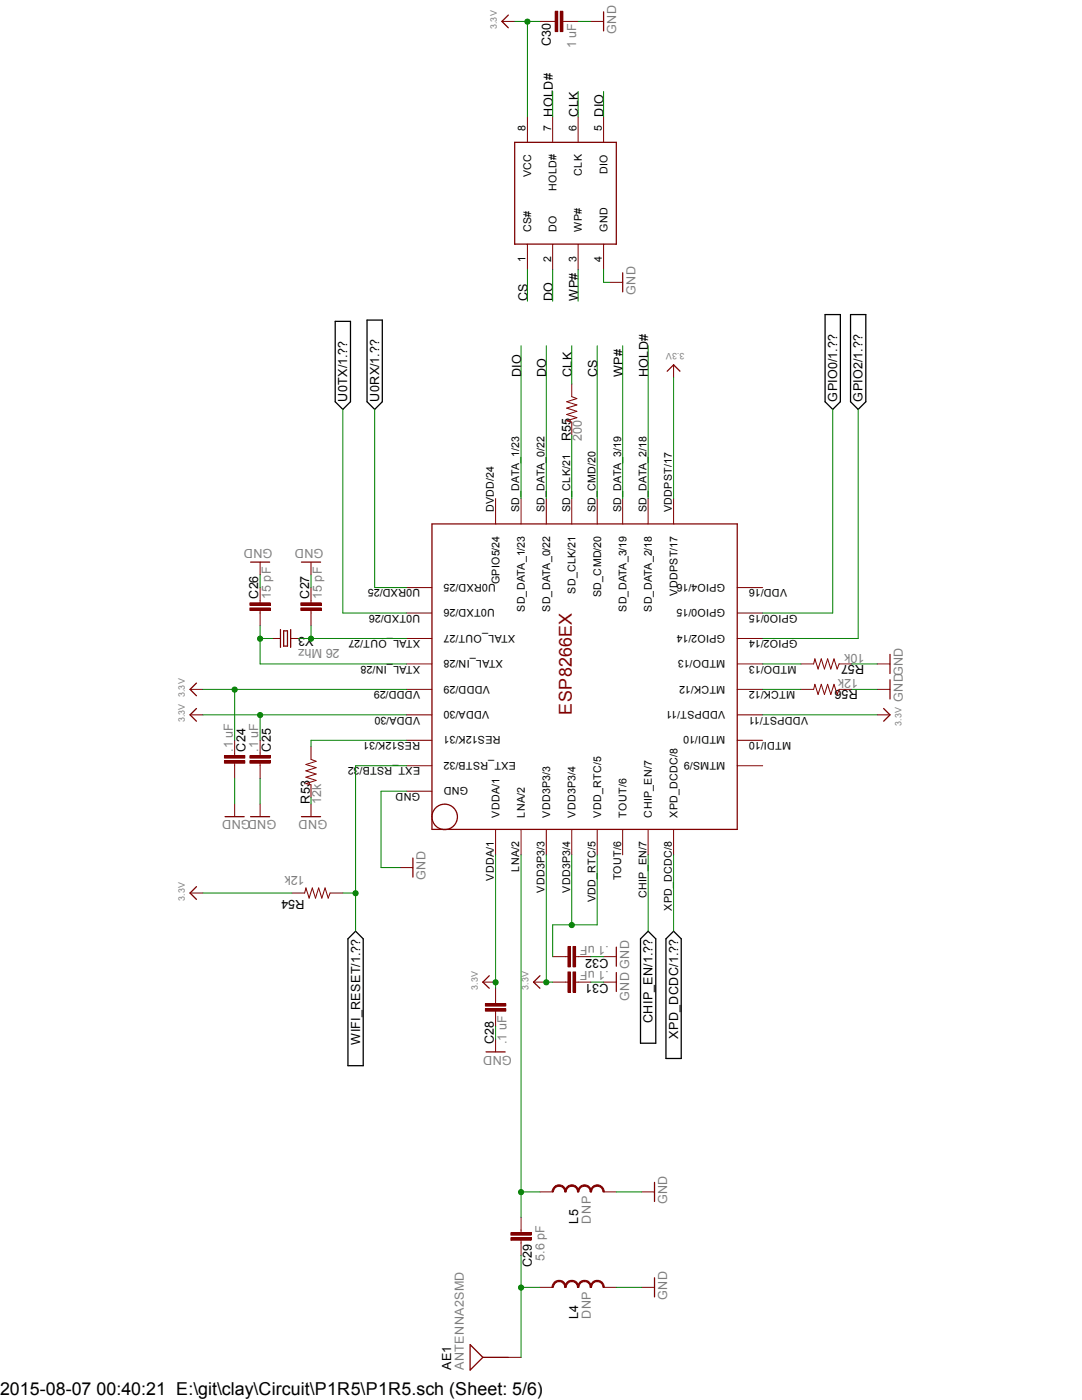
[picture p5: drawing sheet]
<svg xmlns="http://www.w3.org/2000/svg" width="216mm" height="279mm" viewBox="0 0 216 279" stroke-linecap="round" stroke-linejoin="round" font-family="sans-serif">
<path d="M66.9 64.1h3v16.1l-1.5 1.5-1.5-1.5zM73.2 63.9h3.1v16.3l-1.5 1.5-1.6-1.5zM164.6 62.8h3.1v17.4l-1.5 1.5-1.6-1.5zM169.7 62.8h3.1v17.4l-1.6 1.5-1.5-1.5zM71 185.8l1.5 1.6v25.3h-3.1v-25.3zM129.3 185.8l1.6 1.6v20.8h-3.1v-20.8zM134.4 185.8l1.5 1.6v23.8h-3v-23.8z" fill="none" stroke="#000" stroke-width=".25"/>
<path d="M93.8 268.4l2.6 2.5-2.6 2.5zM96.4 270.9h5" fill="none" stroke="#800000" stroke-width=".25"/>
<path d="M159.8 137.6h2.5l.3-1 .6 2 .7-2 .6 2 .6-2 .7 2 .6-2 .6 2 .4-1h2.6M62.1 149v2.6l1 .3-2.1 .7 2.1 .6-2.1 .6 2.1 .7-2.1 .6 2.1 .6-2.1 .7 1.1 .2v2.6M101.4 270.9h2.6" fill="none" stroke="#800000" stroke-width=".2"/>
<path d="M101.9 246h4.1v.5h-4.1z" fill-rule="evenodd" fill="#800000"/>
<path d="M101.9 246h4.1v.5h-4.1z" fill="none" stroke="#800000" stroke-width=".2"/>
<path d="M101.9 247h4.1v.5h-4.1z" fill-rule="evenodd" fill="#800000"/>
<path d="M101.9 247h4.1v.5h-4.1zM104 243v3M104 247.5v3.1" fill="none" stroke="#800000" stroke-width=".2"/>
<path d="M49.9 120.3h4v.5h-4z" fill-rule="evenodd" fill="#800000"/>
<path d="M49.9 120.3h4v.5h-4z" fill="none" stroke="#800000" stroke-width=".2"/>
<path d="M49.9 121.3h4v.5h-4z" fill-rule="evenodd" fill="#800000"/>
<path d="M51.9 117.3v3M49.9 121.3h4v.5h-4zM51.9 121.8v3.1" fill="none" stroke="#800000" stroke-width=".2"/>
<path d="M60 120.3h4.1v.5h-4.1z" fill-rule="evenodd" fill="#800000"/>
<path d="M60 120.3h4.1v.5h-4.1z" fill="none" stroke="#800000" stroke-width=".2"/>
<path d="M60 121.3h4.1v.5h-4.1z" fill-rule="evenodd" fill="#800000"/>
<g fill="none" stroke="#800000" stroke-width=".2">
<path d="M105.2 23.3v5.1M110.3 23.3v5.1M115.4 23.3v5.1M120.4 23.3v5.1M105.2 48.7v5.1M110.3 48.7v5.1M115.4 48.7v5.1M120.4 48.7v5.1M62.1 117.3v3M54.4 127.4h1.6M58 127.4h1.5M60 121.3h4.1v.5h-4.1z"/>
<path d="M62.1 121.8v3.1"/>
</g>
<path d="M102.7 28.4h20.3v20.3h-20.3zM56 125.6v3.6M56.6 125.9h.8v3h-.8zM58 125.6v3.6" fill="none" stroke="#800000" stroke-width=".25"/>
<path d="M110.8 2.2h.5v4.1h-.5z" fill-rule="evenodd" fill="#800000"/>
<path d="M110.8 2.2h.5v4.1h-.5z" fill="none" stroke="#800000" stroke-width=".2"/>
<path d="M111.8 2.2h.5v4.1h-.5z" fill-rule="evenodd" fill="#800000"/>
<path d="M107.7 4.3h3.1M111.8 2.2h.5v4.1h-.5zM112.3 4.3h3.1M117.9 4.3h2.5M121.7 56.3h2.5M51.9 112.2v2.5M62.1 160.4v2.6" fill="none" stroke="#800000" stroke-width=".2"/>
<path d="M120.4 2.4v3.8M124.2 54.4v3.9M50 112.2h3.8M60.2 163h3.8" fill="none" stroke="#800000" stroke-width=".25"/>
<path d="M110.6 255.9l.7-.4h.2v.3a1.19 1.19 0 0 0-1.1 1.1h-.2v-.2z" fill-rule="evenodd" fill="#800000"/>
<path d="M110.6 255.9l.7-.4h.2v.3a1.19 1.19 0 0 0-1.1 1.1h-.2v-.2z" fill="none" stroke="#800000" stroke-width=".2"/>
<path d="M111.5 255.5a1.31 1.31 0 0 1 1.4 1.4h-.2a1.12 1.12 0 0 0-1.2-1.1z" fill-rule="evenodd" fill="#800000"/>
<path d="M111.5 255.5a1.31 1.31 0 0 1 1.4 1.4h-.2a1.12 1.12 0 0 0-1.2-1.1z" fill="none" stroke="#800000" stroke-width=".2"/>
<path d="M113.1 255.9l.8-.4h.2v.3a1.19 1.19 0 0 0-1.2 1.1h-.2v-.2z" fill-rule="evenodd" fill="#800000"/>
<path d="M113.1 255.9l.8-.4h.2v.3a1.19 1.19 0 0 0-1.2 1.1h-.2v-.2z" fill="none" stroke="#800000" stroke-width=".2"/>
<path d="M114.1 255.5a1.31 1.31 0 0 1 1.4 1.4h-.3a1.12 1.12 0 0 0-1.1-1.1z" fill-rule="evenodd" fill="#800000"/>
<path d="M114.1 255.5a1.31 1.31 0 0 1 1.4 1.4h-.3a1.12 1.12 0 0 0-1.1-1.1z" fill="none" stroke="#800000" stroke-width=".2"/>
<path d="M115.7 255.9l.7-.4h.2v.3a1.12 1.12 0 0 0-1.1 1.1h-.3v-.2z" fill-rule="evenodd" fill="#800000"/>
<path d="M115.7 255.9l.7-.4h.2v.3a1.12 1.12 0 0 0-1.1 1.1h-.3v-.2z" fill="none" stroke="#800000" stroke-width=".2"/>
<path d="M116.6 255.5a1.31 1.31 0 0 1 1.4 1.4h-.2a1.12 1.12 0 0 0-1.2-1.1z" fill-rule="evenodd" fill="#800000"/>
<path d="M116.6 255.5a1.31 1.31 0 0 1 1.4 1.4h-.2a1.12 1.12 0 0 0-1.2-1.1z" fill="none" stroke="#800000" stroke-width=".2"/>
<path d="M118.2 255.9l.8-.4h.2v.3a1.12 1.12 0 0 0-1.2 1.1h-.2v-.2z" fill-rule="evenodd" fill="#800000"/>
<path d="M118.2 255.9l.8-.4h.2v.3a1.12 1.12 0 0 0-1.2 1.1h-.2v-.2z" fill="none" stroke="#800000" stroke-width=".2"/>
<path d="M119.2 255.5a1.31 1.31 0 0 1 1.4 1.4h-.3a1.12 1.12 0 0 0-1.1-1.1z" fill-rule="evenodd" fill="#800000"/>
<path d="M107.7 256.9h2.6M119.2 255.5a1.31 1.31 0 0 1 1.4 1.4h-.3a1.12 1.12 0 0 0-1.1-1.1zM120.4 256.9h2.6" fill="none" stroke="#800000" stroke-width=".2"/>
<path d="M110.6 236.9l.7-.4h.2v.2a1.19 1.19 0 0 0-1.1 1.2h-.2v-.2z" fill-rule="evenodd" fill="#800000"/>
<path d="M110.6 236.9l.7-.4h.2v.2a1.19 1.19 0 0 0-1.1 1.2h-.2v-.2z" fill="none" stroke="#800000" stroke-width=".2"/>
<path d="M111.5 236.5a1.37 1.37 0 0 1 1.4 1.4h-.2a1.12 1.12 0 0 0-1.2-1.2z" fill-rule="evenodd" fill="#800000"/>
<path d="M111.5 236.5a1.37 1.37 0 0 1 1.4 1.4h-.2a1.12 1.12 0 0 0-1.2-1.2z" fill="none" stroke="#800000" stroke-width=".2"/>
<path d="M113.1 236.9l.8-.4h.2v.2a1.19 1.19 0 0 0-1.2 1.2h-.2v-.2z" fill-rule="evenodd" fill="#800000"/>
<path d="M113.1 236.9l.8-.4h.2v.2a1.19 1.19 0 0 0-1.2 1.2h-.2v-.2z" fill="none" stroke="#800000" stroke-width=".2"/>
<path d="M114.1 236.5a1.37 1.37 0 0 1 1.4 1.4h-.3a1.12 1.12 0 0 0-1.1-1.2z" fill-rule="evenodd" fill="#800000"/>
<path d="M114.1 236.5a1.37 1.37 0 0 1 1.4 1.4h-.3a1.12 1.12 0 0 0-1.1-1.2z" fill="none" stroke="#800000" stroke-width=".2"/>
<path d="M115.7 236.9l.7-.4h.2v.2a1.12 1.12 0 0 0-1.1 1.2h-.3v-.2z" fill-rule="evenodd" fill="#800000"/>
<path d="M115.7 236.9l.7-.4h.2v.2a1.12 1.12 0 0 0-1.1 1.2h-.3v-.2z" fill="none" stroke="#800000" stroke-width=".2"/>
<path d="M116.6 236.5a1.37 1.37 0 0 1 1.4 1.4h-.2a1.12 1.12 0 0 0-1.2-1.2z" fill-rule="evenodd" fill="#800000"/>
<path d="M116.6 236.5a1.37 1.37 0 0 1 1.4 1.4h-.2a1.12 1.12 0 0 0-1.2-1.2z" fill="none" stroke="#800000" stroke-width=".2"/>
<path d="M118.2 236.9l.8-.4h.2v.2a1.12 1.12 0 0 0-1.2 1.2h-.2v-.2z" fill-rule="evenodd" fill="#800000"/>
<path d="M118.2 236.9l.8-.4h.2v.2a1.12 1.12 0 0 0-1.2 1.2h-.2v-.2z" fill="none" stroke="#800000" stroke-width=".2"/>
<path d="M119.2 236.5a1.37 1.37 0 0 1 1.4 1.4h-.3a1.12 1.12 0 0 0-1.1-1.2z" fill-rule="evenodd" fill="#800000"/>
<g fill="none" stroke="#800000" stroke-width=".2">
<path d="M114.1 76.6v2.6l1 .3-2 .7 2 .6-2 .6 2 .7-2 .6 2 .7-2 .6 1 .2v2.6M98.9 99.5v5.1M104 99.5v5.1M109 99.5v5.1M114.1 99.5v5.1M119.2 99.5v5.1M124.2 99.5v5.1M129.3 99.5v5.1M134.4 99.5v5.1M81.1 117.3h5.1M147.1 117.3h5.1M81.1 137.6h5.1"/>
<path d="M81.1 122.3h5.1M81.1 127.4h5.1M81.1 132.5h5.1M147.1 137.6h5.1M147.1 122.3h5.1M147.1 127.4h5.1M147.1 132.5h5.1M175 137.6h2.6M81.1 152.8h5.1M81.1 157.9h5.1M81.1 147.7h5.1M81.1 142.7h5.1"/>
<path d="M147.1 152.8h5.1M147.1 147.7h5.1M147.1 142.7h5.1M98.9 165.5v5.1M104 165.5v5.1M109 165.5v5.1M114.1 165.5v5.1M119.2 165.5v5.1M124.2 165.5v5.1M129.3 165.5v5.1M134.4 165.5v5.1M107.7 237.9h2.6"/>
<path d="M119.2 236.5a1.37 1.37 0 0 1 1.4 1.4h-.3a1.12 1.12 0 0 0-1.1-1.2zM120.4 237.9h2.6M128.1 237.9h2.5M128.1 256.9h2.5"/>
</g>
<g fill="none" stroke="#800000" stroke-width=".25">
<path d="M86.2 104.6h60.9v60.9h-60.9zM177.6 135.7v3.8M130.6 236v3.8M130.6 255v3.8"/>
<circle cx="88.7" cy="163" r="2.54"/>
</g>
<path d="M113.3 194h.5v4h-.5z" fill-rule="evenodd" fill="#800000"/>
<path d="M113.3 194h.5v4h-.5z" fill="none" stroke="#800000" stroke-width=".2"/>
<path d="M114.3 194h.6v4h-.6z" fill-rule="evenodd" fill="#800000"/>
<path d="M110.3 196h3M114.3 194h.6v4h-.6zM114.9 196h3" fill="none" stroke="#800000" stroke-width=".2"/>
<path d="M113.3 188.9h.5v4.1h-.5z" fill-rule="evenodd" fill="#800000"/>
<path d="M113.3 188.9h.5v4.1h-.5z" fill="none" stroke="#800000" stroke-width=".2"/>
<path d="M114.3 188.9h.6v4.1h-.6z" fill-rule="evenodd" fill="#800000"/>
<path d="M110.3 190.9h3M114.3 188.9h.6v4.1h-.6zM114.9 190.9h3" fill="none" stroke="#800000" stroke-width=".2"/>
<path d="M96.9 200.3h4v.5h-4z" fill-rule="evenodd" fill="#800000"/>
<path d="M96.9 200.3h4v.5h-4z" fill="none" stroke="#800000" stroke-width=".2"/>
<path d="M96.9 201.3h4v.5h-4z" fill-rule="evenodd" fill="#800000"/>
<path d="M98.9 197.2v3.1M96.9 201.3h4v.5h-4zM98.9 201.8v3.1" fill="none" stroke="#800000" stroke-width=".2"/>
<path d="M49.9 151.8h4v.5h-4z" fill-rule="evenodd" fill="#800000"/>
<path d="M49.9 151.8h4v.5h-4z" fill="none" stroke="#800000" stroke-width=".2"/>
<path d="M49.9 150.8h4v.5h-4z" fill-rule="evenodd" fill="#800000"/>
<path d="M49.9 150.8h4v.5h-4zM51.9 147.7v3.1M51.9 152.3v3.1" fill="none" stroke="#800000" stroke-width=".2"/>
<path d="M44.8 151.8h4.1v.5h-4.1z" fill-rule="evenodd" fill="#800000"/>
<path d="M44.8 151.8h4.1v.5h-4.1z" fill="none" stroke="#800000" stroke-width=".2"/>
<path d="M44.8 150.8h4.1v.5h-4.1z" fill-rule="evenodd" fill="#800000"/>
<g fill="none" stroke="#800000" stroke-width=".2">
<path d="M100.2 4.3h2.5M134.4 72.8v2.6M62.1 112.2v2.5M37.9 137.6h2.6M159.8 132.5h2.5l.3-1 .6 2 .7-2 .6 2 .6-2 .7 2 .6-2 .6 2 .4-1h2.6M175 132.5h2.6M37.9 142.7h2.6M44.8 150.8h4.1v.5h-4.1zM46.8 147.7v3.1M46.8 152.3v3.1M175 142.7h2.6M37.9 178.2h2.6"/>
<path d="M46.8 160.4v2.6M51.9 160.4v2.6M58.3 178.2h2.5l.2-1 .7 2 .6-2 .6 2 .7-2 .6 2 .7-2 .6 2 .4-1h2.5M79.8 173.1h2.6M96.4 196h2.5M106.5 196h2.5M120.4 196h2.6M120.4 190.9h2.6M98.9 207.4v2.5"/>
</g>
<g fill="none" stroke="#800000" stroke-width=".25">
<path d="M101.4 3l-1.2 1.3 1.2 1.2M133.1 74.1l1.3-1.3 1.3 1.3M60.2 112.2h3.8M39.2 136.3l-1.3 1.3 1.3 1.3M177.6 130.6v3.8M39.2 141.4l-1.3 1.3 1.3 1.2M176.3 141.4l1.3 1.3-1.3 1.2M39.2 177l-1.3 1.2 1.3 1.3M44.9 163h3.8M50 163h3.8M82.4 171.2v3.8M97.6 194.7l-1.2 1.3 1.2 1.2"/>
<path d="M107.7 194.7l-1.2 1.3 1.2 1.2M123 189v3.8M123 194.1v3.8M97 209.9h3.8"/>
</g>
<path d="M110.3 18.2v5.1M105.2 53.8v6.3M119.2 69v30.5M129.3 69v30.5M114.1 86.8v12.7M104 170.6v67.3" fill="none" stroke="#008000" stroke-width=".2"/>
<circle cx="104" cy="237.9" r=".51" fill="#008000"/>
<g fill="none" stroke="#008000" stroke-width=".2">
<path d="M68.4 81.7v40.6h12.7M59.5 127.4h21.6M62.1 124.9v2.5M107.7 237.9h-3.7v5.1"/>
<circle cx="104" cy="237.9" r=".51"/>
</g>
<circle cx="62.1" cy="127.5" r=".51" fill="#008000"/>
<g fill="none" stroke="#008000" stroke-width=".2">
<path d="M51.9 124.9v7.6h29.2M51.9 127.4h2.5"/>
<circle cx="62.1" cy="127.5" r=".51"/>
</g>
<circle cx="51.9" cy="127.5" r=".51" fill="#008000"/>
<g fill="none" stroke="#008000" stroke-width=".2">
<path d="M104 250.6v6.3"/>
<circle cx="51.9" cy="127.5" r=".51"/>
</g>
<circle cx="104" cy="257" r=".51" fill="#008000"/>
<g fill="none" stroke="#008000" stroke-width=".2">
<path d="M115.4 4.3h2.5M120.4 53.8v2.5h1.3M171.2 81.7v45.7h-19M51.9 114.7v2.6M62.1 114.7v2.6M152.2 137.6h7.6M170 137.6h5M170 132.5h5M46.8 155.4v5M51.9 155.4v5M62.1 159.2v1.2M81.1 157.9h-5.1v15.2h3.8"/>
<path d="M81.1 152.8h-10.1v25.4h-2.6M129.3 170.6v15.2M117.9 196h2.5M117.9 190.9h2.5M98.9 204.9v2.5M123 237.9h5.1M107.7 256.9h-3.7v14M123 256.9h5.1"/>
<circle cx="104" cy="257" r=".51"/>
</g>
<circle cx="70.9" cy="178.3" r=".51" fill="#008000"/>
<g fill="none" stroke="#008000" stroke-width=".2">
<path d="M115.4 18.2v5.1M120.4 18.2v5.1M110.3 53.8v6.3M115.4 53.8v6.3M104 69v30.5M109 69v30.5M114.1 69v7.6M124.2 69v30.5M74.8 81.7v35.6h6.3M166.2 81.7v40.6h-14M152.2 132.5h7.6M40.5 142.7h40.6"/>
<path d="M51.9 142.7v5M81.1 147.7h-19v1.3M40.5 178.2h17.8M71 178.2v7.6M134.4 170.6v15.2"/>
<circle cx="70.9" cy="178.3" r=".51"/>
</g>
<circle cx="51.9" cy="142.7" r=".51" fill="#008000"/>
<g fill="none" stroke="#008000" stroke-width=".2">
<path d="M40.5 137.6h40.6M46.8 137.6v10.1"/>
<circle cx="51.9" cy="142.7" r=".51"/>
</g>
<circle cx="46.8" cy="137.6" r=".51" fill="#008000"/>
<g fill="none" stroke="#008000" stroke-width=".2">
<path d="M102.7 4.3h2.5v19"/>
<circle cx="46.8" cy="137.6" r=".51"/>
</g>
<circle cx="105.2" cy="4.3" r=".51" fill="#008000"/>
<g fill="none" stroke="#008000" stroke-width=".2">
<path d="M105.2 4.3h2.5M134.4 75.4v24.1M152.2 142.7h22.8M109 170.6v25.4h1.3"/>
<circle cx="105.2" cy="4.3" r=".51"/>
</g>
<circle cx="109" cy="196" r=".51" fill="#008000"/>
<g fill="none" stroke="#008000" stroke-width=".2">
<path d="M98.9 170.6v26.6"/>
<circle cx="109" cy="196" r=".51"/>
</g>
<circle cx="98.9" cy="196" r=".51" fill="#008000"/>
<g fill="none" stroke="#008000" stroke-width=".2">
<path d="M114.1 170.6v14M119.2 170.6v14h-8.9v6.3"/>
<circle cx="98.9" cy="196" r=".51"/>
</g>
<circle cx="114.1" cy="184.6" r=".51" fill="#008000"/>
<circle cx="114.1" cy="184.6" r=".51" fill="none" stroke="#008000" stroke-width=".2"/>
<text font-size="3.6" fill="#800000" x="114.1" y="142.6" transform="rotate(-90 114.1 142.6)">ESP8266EX</text>
<text font-size="3.6" x="0" y="278.4">2015-08-07 00:40:21 E:\git\clay\Circuit\P1R5\P1R5.sch (Sheet: 5/6)</text>
<g font-size="2.5">
<text x="109.9" y="9.2" transform="rotate(-90 109.9 9.2)">C30</text>
<text x="110.3" y="23.3" transform="rotate(-90 110.3 23.3)">HOLD#</text>
<text x="115.4" y="23.3" transform="rotate(-90 115.4 23.3)">CLK</text>
<text x="120.4" y="23.3" transform="rotate(-90 120.4 23.3)">DIO</text>
<text x="105.2" y="60.1" transform="rotate(-90 105.2 60.1)">CS</text>
<text x="110.3" y="60.1" transform="rotate(-90 110.3 60.1)">DO</text>
<text x="115.4" y="60.1" transform="rotate(-90 115.4 60.1)">WP#</text>
<text x="104" y="75.3" transform="rotate(-90 104 75.3)">DIO</text>
<text x="109" y="75.3" transform="rotate(-90 109 75.3)">DO</text>
<text x="114.1" y="75.3" transform="rotate(-90 114.1 75.3)">CLK</text>
<text x="119.2" y="75.3" transform="rotate(-90 119.2 75.3)">CS</text>
<text x="124.2" y="75.3" transform="rotate(-90 124.2 75.3)">WP#</text>
<text x="129.3" y="75.3" transform="rotate(-90 129.3 75.3)">HOLD#</text>
<text x="69.3" y="80.1" transform="rotate(-90 69.3 80.1)">U0TX/1.??</text>
<text x="75.7" y="80.1" transform="rotate(-90 75.7 80.1)">U0RX/1.??</text>
<text x="167" y="80.1" transform="rotate(-90 167 80.1)">GPIO0/1.??</text>
<text x="172.1" y="80.1" transform="rotate(-90 172.1 80.1)">GPIO2/1.??</text>
<text x="113.9" y="88" transform="rotate(-90 113.9 88)">R55</text>
<text x="51.5" y="119.5" transform="rotate(-90 51.5 119.5)">C26</text>
<text x="61.7" y="119.5" transform="rotate(-90 61.7 119.5)">C27</text>
<text x="62.6" y="127.2" transform="rotate(-180 62.6 127.2)">Y3</text>
<text x="171.2" y="137.8" transform="rotate(-180 171.2 137.8)">R56</text>
<text x="172.5" y="132.7" transform="rotate(-180 172.5 132.7)">R57</text>
<text x="49" y="150" transform="rotate(-90 49 150)">C24</text>
<text x="54.1" y="150" transform="rotate(-90 54.1 150)">C25</text>
<text x="61.8" y="160.4" transform="rotate(-90 61.8 160.4)">R53</text>
<text x="60.7" y="179.7" transform="rotate(-180 60.7 179.7)">R54</text>
<text x="121.4" y="191.3" transform="rotate(-180 121.4 191.3)">C32</text>
<text x="121.4" y="196.4" transform="rotate(-180 121.4 196.4)">C31</text>
<text x="71.8" y="208.6" transform="rotate(-90 71.8 208.6)">WIFI_RESET/1.??</text>
<text x="98.5" y="208.4" transform="rotate(-90 98.5 208.4)">C28</text>
<text x="130.2" y="204.2" transform="rotate(-90 130.2 204.2)">CHIP_EN/1.??</text>
<text x="135.3" y="207.3" transform="rotate(-90 135.3 207.3)">XPD_DCDC/1.??</text>
<text x="115.4" y="244.2" transform="rotate(-90 115.4 244.2)">L5</text>
<text x="106.1" y="252.9" transform="rotate(-90 106.1 252.9)">C29</text>
<text x="115.4" y="263.2" transform="rotate(-90 115.4 263.2)">L4</text>
<text x="90" y="273.4" transform="rotate(-90 90 273.4)">AE1</text>
</g>
<g font-size="2.5" fill="#808080">
<text x="115" y="9.6" transform="rotate(-90 115 9.6)">1 uF</text>
<text x="123" y="6.8" transform="rotate(-90 123 6.8)">GND</text>
<text x="126.8" y="58.8" transform="rotate(-90 126.8 58.8)">GND</text>
<text x="116.1" y="88.1" transform="rotate(-90 116.1 88.1)">200</text>
<text x="54.4" y="109.6" transform="rotate(-180 54.4 109.6)">GND</text>
<text x="64.6" y="109.6" transform="rotate(-180 64.6 109.6)">GND</text>
<text x="54.1" y="119.6" transform="rotate(-90 54.1 119.6)">15 pF</text>
<text x="64.2" y="119.6" transform="rotate(-90 64.2 119.6)">15 pF</text>
<text x="67.8" y="129.5" transform="rotate(-180 67.8 129.5)">26 Mhz</text>
<text x="172.5" y="130.5" transform="rotate(-180 172.5 130.5)">10k</text>
<text x="171.2" y="135.5" transform="rotate(-180 171.2 135.5)">12k</text>
<text x="180.1" y="140.1" transform="rotate(-90 180.1 140.1)">GNDGND</text>
<text x="46.4" y="150" transform="rotate(-90 46.4 150)">.1 uF</text>
<text x="51.5" y="150" transform="rotate(-90 51.5 150)">.1 uF</text>
<text x="64.1" y="160.4" transform="rotate(-90 64.1 160.4)">12k</text>
<text x="55.2" y="163.7" transform="rotate(-180 55.2 163.7)">GNDGND</text>
<text x="65.3" y="163.7" transform="rotate(-180 65.3 163.7)">GND</text>
<text x="60.8" y="174.9" transform="rotate(-180 60.8 174.9)">12k</text>
<text x="84.9" y="175.6" transform="rotate(-90 84.9 175.6)">GND</text>
<text x="121.5" y="188.8" transform="rotate(-180 121.5 188.8)">.1 uF</text>
<text x="121.5" y="193.8" transform="rotate(-180 121.5 193.8)">.1 uF</text>
<text x="125.5" y="199.8" transform="rotate(-90 125.5 199.8)">GND GND</text>
<text x="101.1" y="208.4" transform="rotate(-90 101.1 208.4)">.1 uF</text>
<text x="102.1" y="210.7" transform="rotate(-180 102.1 210.7)">GND</text>
<text x="117.9" y="244.2" transform="rotate(-90 117.9 244.2)">DNP</text>
<text x="133.1" y="240.4" transform="rotate(-90 133.1 240.4)">GND</text>
<text x="108.7" y="251.6" transform="rotate(-90 108.7 251.6)">5.6 pF</text>
<text x="117.9" y="263.2" transform="rotate(-90 117.9 263.2)">DNP</text>
<text x="133.1" y="259.4" transform="rotate(-90 133.1 259.4)">GND</text>
<text x="92.5" y="273.4" transform="rotate(-90 92.5 273.4)">ANTENNA2SMD</text>
</g>
<g font-size="2.1">
<text x="104.9" y="26.1" transform="rotate(-90 104.9 26.1)">8</text>
<text x="109.9" y="26.1" transform="rotate(-90 109.9 26.1)">7</text>
<text x="115" y="26.1" transform="rotate(-90 115 26.1)">6</text>
<text x="120.1" y="26.1" transform="rotate(-90 120.1 26.1)">5</text>
<text x="106" y="35.4" transform="rotate(-90 106 35.4)">VCC</text>
<text x="116.1" y="35.1" transform="rotate(-90 116.1 35.1)">CLK</text>
<text x="121.2" y="34.7" transform="rotate(-90 121.2 34.7)">DIO</text>
<text x="111" y="38.1" transform="rotate(-90 111 38.1)">HOLD#</text>
<text x="106" y="46.3" transform="rotate(-90 106 46.3)">CS#</text>
<text x="111" y="46.3" transform="rotate(-90 111 46.3)">DO</text>
<text x="116.1" y="46.3" transform="rotate(-90 116.1 46.3)">WP#</text>
<text x="121.2" y="46.3" transform="rotate(-90 121.2 46.3)">GND</text>
<text x="104.9" y="52.3" transform="rotate(-90 104.9 52.3)">1</text>
<text x="109.9" y="52.3" transform="rotate(-90 109.9 52.3)">2</text>
<text x="115" y="52.3" transform="rotate(-90 115 52.3)">3</text>
<text x="120.1" y="52.3" transform="rotate(-90 120.1 52.3)">4</text>
<text x="98.5" y="102.2" transform="rotate(-90 98.5 102.2)">DVDD/24</text>
<text x="103.6" y="102.2" transform="rotate(-90 103.6 102.2)">SD_DATA_1/23</text>
<text x="108.7" y="102.2" transform="rotate(-90 108.7 102.2)">SD_DATA_0/22</text>
<text x="113.8" y="102.2" transform="rotate(-90 113.8 102.2)">SD_CLK/21</text>
<text x="118.8" y="102.2" transform="rotate(-90 118.8 102.2)">SD_CMD/20</text>
<text x="123.9" y="102.2" transform="rotate(-90 123.9 102.2)">SD_DATA_3/19</text>
<text x="129" y="102.2" transform="rotate(-90 129 102.2)">SD_DATA_2/18</text>
<text x="134.1" y="102.2" transform="rotate(-90 134.1 102.2)">VDDPST/17</text>
<text x="83.8" y="117.6" transform="rotate(-180 83.8 117.6)">U0RXD/25</text>
<text x="98.9" y="116.5" transform="rotate(-180 98.9 116.5)">U0RXD/25</text>
<text x="99.7" y="116.6" transform="rotate(-90 99.7 116.6)">GPIO5/24</text>
<text x="114.9" y="118.5" transform="rotate(-90 114.9 118.5)">SD_CLK/21</text>
<text x="119.9" y="119.1" transform="rotate(-90 119.9 119.1)">SD_CMD/20</text>
<text x="135.2" y="118.9" transform="rotate(-90 135.2 118.9)">VDDPST/17</text>
<text x="144.7" y="116.5" transform="rotate(-180 144.7 116.5)">GPIO4/16</text>
<text x="157" y="117.6" transform="rotate(-180 157 117.6)">VDD/16</text>
<text x="83.8" y="122.7" transform="rotate(-180 83.8 122.7)">U0TXD/26</text>
<text x="98.7" y="121.6" transform="rotate(-180 98.7 121.6)">U0TXD/26</text>
<text x="104.7" y="122.1" transform="rotate(-90 104.7 122.1)">SD_DATA_1/23</text>
<text x="109.8" y="122.1" transform="rotate(-90 109.8 122.1)">SD_DATA_0/22</text>
<text x="125" y="122.1" transform="rotate(-90 125 122.1)">SD_DATA_3/19</text>
<text x="130.1" y="122.1" transform="rotate(-90 130.1 122.1)">SD_DATA_2/18</text>
<text x="144.7" y="121.6" transform="rotate(-180 144.7 121.6)">GPIO0/15</text>
<text x="159.2" y="122.7" transform="rotate(-180 159.2 122.7)">GPIO0/15</text>
<text x="83.8" y="127.8" transform="rotate(-180 83.8 127.8)">XTAL_OUT/27</text>
<text x="100.4" y="131.7" transform="rotate(-180 100.4 131.7)">XTAL_IN/28</text>
<text x="102.8" y="126.7" transform="rotate(-180 102.8 126.7)">XTAL_OUT/27</text>
<text x="144.7" y="126.7" transform="rotate(-180 144.7 126.7)">GPIO2/14</text>
<text x="144.7" y="131.7" transform="rotate(-180 144.7 131.7)">MTDO/13</text>
<text x="159.2" y="127.8" transform="rotate(-180 159.2 127.8)">GPIO2/14</text>
<text x="83.8" y="137.9" transform="rotate(-180 83.8 137.9)">VDDD/29</text>
<text x="83.8" y="132.8" transform="rotate(-180 83.8 132.8)">XTAL_IN/28</text>
<text x="97.7" y="136.8" transform="rotate(-180 97.7 136.8)">VDDD/29</text>
<text x="144.7" y="136.8" transform="rotate(-180 144.7 136.8)">MTCK/12</text>
<text x="158.7" y="137.9" transform="rotate(-180 158.7 137.9)">MTCK/12</text>
<text x="158.9" y="132.8" transform="rotate(-180 158.9 132.8)">MTDO/13</text>
<text x="83.8" y="143" transform="rotate(-180 83.8 143)">VDDA/30</text>
<text x="97.6" y="141.9" transform="rotate(-180 97.6 141.9)">VDDA/30</text>
<text x="144.7" y="141.9" transform="rotate(-180 144.7 141.9)">VDDPST/11</text>
<text x="161.2" y="143" transform="rotate(-180 161.2 143)">VDDPST/11</text>
<text x="83.8" y="148.1" transform="rotate(-180 83.8 148.1)">RES12K/31</text>
<text x="99.9" y="147" transform="rotate(-180 99.9 147)">RES12K/31</text>
<text x="144.7" y="147" transform="rotate(-180 144.7 147)">MTDI/10</text>
<text x="157.9" y="148.1" transform="rotate(-180 157.9 148.1)">MTDI/10</text>
<text x="83.8" y="153.2" transform="rotate(-180 83.8 153.2)">EXT_RSTB/32</text>
<text x="102.9" y="152.1" transform="rotate(-180 102.9 152.1)">EXT_RSTB/32</text>
<text x="144.7" y="152.1" transform="rotate(-180 144.7 152.1)">MTMS/9</text>
<text x="83.8" y="158.2" transform="rotate(-180 83.8 158.2)">GND</text>
<text x="93.4" y="157.1" transform="rotate(-180 93.4 157.1)">GND</text>
<text x="99.7" y="163.2" transform="rotate(-90 99.7 163.2)">VDDA/1</text>
<text x="104.7" y="163.2" transform="rotate(-90 104.7 163.2)">LNA/2</text>
<text x="109.8" y="163.2" transform="rotate(-90 109.8 163.2)">VDD3P3/3</text>
<text x="114.9" y="163.2" transform="rotate(-90 114.9 163.2)">VDD3P3/4</text>
<text x="119.9" y="163.2" transform="rotate(-90 119.9 163.2)">VDD_RTC/5</text>
<text x="125" y="163.2" transform="rotate(-90 125 163.2)">TOUT/6</text>
<text x="130.1" y="163.2" transform="rotate(-90 130.1 163.2)">CHIP_EN/7</text>
<text x="135.2" y="163.2" transform="rotate(-90 135.2 163.2)">XPD_DCDC/8</text>
<text x="103.6" y="174" transform="rotate(-90 103.6 174)">LNA/2</text>
<text x="98.5" y="175.8" transform="rotate(-90 98.5 175.8)">VDDA/1</text>
<text x="108.7" y="178.1" transform="rotate(-90 108.7 178.1)">VDD3P3/3</text>
<text x="113.8" y="178.1" transform="rotate(-90 113.8 178.1)">VDD3P3/4</text>
<text x="123.9" y="175.7" transform="rotate(-90 123.9 175.7)">TOUT/6</text>
<text x="129" y="179.2" transform="rotate(-90 129 179.2)">CHIP_EN/7</text>
<text x="118.8" y="180" transform="rotate(-90 118.8 180)">VDD_RTC/5</text>
<text x="134.1" y="181.8" transform="rotate(-90 134.1 181.8)">XPD_DCDC/8</text>
</g>
<g font-size="1.8" fill="#808080">
<text x="99.1" y="5.8" transform="rotate(-90 99.1 5.8)">3.3V</text>
<text x="136.6" y="70.5" transform="rotate(-180 136.6 70.5)">3.3V</text>
<text x="36.9" y="139.1" transform="rotate(-90 36.9 139.1)">3.3V</text>
<text x="36.9" y="144.2" transform="rotate(-90 36.9 144.2)">3.3V</text>
<text x="179.9" y="144.8" transform="rotate(-90 179.9 144.8)">3.3V</text>
<text x="36.9" y="179.7" transform="rotate(-90 36.9 179.7)">3.3V</text>
<text x="95.3" y="197.5" transform="rotate(-90 95.3 197.5)">3.3V</text>
<text x="105.5" y="197.5" transform="rotate(-90 105.5 197.5)">3.3V</text>
</g>
</svg>
